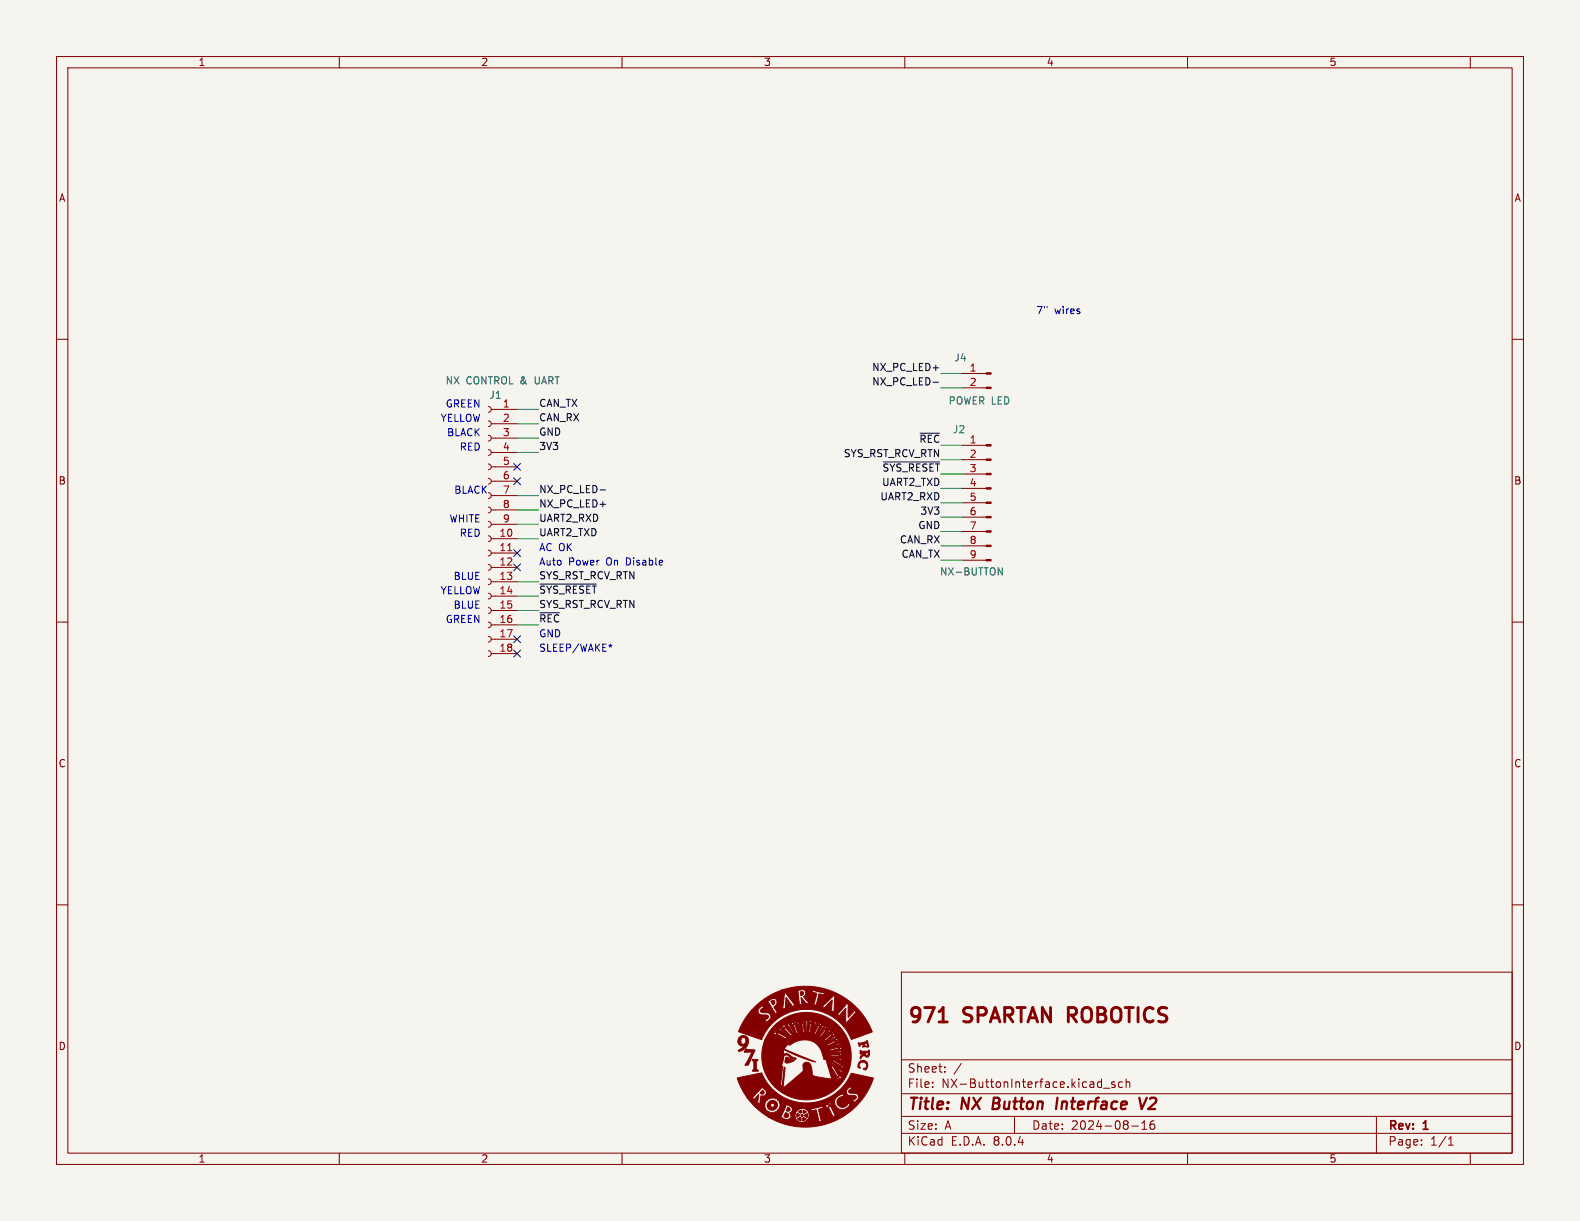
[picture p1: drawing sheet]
<svg xmlns="http://www.w3.org/2000/svg" width="279mm" height="216mm" viewBox="0 0 279 216" stroke-linecap="round" stroke-linejoin="round" font-family="sans-serif">
<path d="M0 0h279.4v215.9h-279.4z" fill="#f5f4ef" stroke="#f5f4ef" stroke-width=".18"/>
<g fill="none" stroke="#840000" stroke-width=".18">
<path d="M10 10h259.4v195.9h-259.4zM12 12h255.4v191.9h-255.4zM60 10v2M110 10v2M160 10v2M210 10v2M260 10v2M10 60h2M267.4 60h2M86.4 79.5l.3 .2 .2 .3-.2 .4-.3 .1M86.4 77l.3 .1 .2 .4-.2 .3-.3 .2M86.4 74.4l.3 .2 .2 .3-.2 .4-.3 .1"/>
<path d="M86.4 71.9l.3 .1 .2 .4-.2 .3-.3 .2M86.9 77.5h4.5M86.9 74.9h4.5M86.9 72.4h4.5M170.2 68.6h4.2M170.2 66h4.2M170.2 78.7h4.2M86.4 99.8l.3 .2 .2 .3-.2 .4-.3 .1M86.4 97.3l.3 .1 .2 .4-.2 .3-.3 .2M86.4 94.7l.3 .2 .2 .4-.2 .3-.3 .2M86.4 92.2l.3 .2 .2 .3-.2 .4-.3 .1M86.4 89.7l.3 .1 .2 .4-.2 .3-.3 .2"/>
<path d="M86.4 87.1l.3 .2 .2 .3-.2 .4-.3 .1M86.4 84.6l.3 .1 .2 .4-.2 .3-.3 .2M86.4 82l.3 .2 .2 .4-.2 .3-.3 .2M86.9 97.8h4.5M86.9 95.3h4.5M86.9 92.7h4.5M86.9 90.2h4.5M86.9 87.6h4.5M86.9 85.1h4.5M86.9 82.6h4.5M86.9 80h4.5M170.2 99.1h4.2"/>
<path d="M170.2 96.5h4.2M170.2 94h4.2M170.2 91.4h4.2M170.2 88.9h4.2M170.2 86.4h4.2M170.2 83.8h4.2M170.2 81.3h4.2M10 110h2M86.4 115.1l.3 .1 .2 .4-.2 .3-.3 .2M86.4 112.5l.3 .2 .2 .3-.2 .4-.3 .1M86.4 110l.3 .1 .2 .4-.2 .3-.3 .2M86.4 107.4l.3 .2 .2 .4-.2 .3-.3 .2"/>
<path d="M86.4 104.9l.3 .2 .2 .3-.2 .4-.3 .1M86.4 102.4l.3 .1 .2 .4-.2 .3-.3 .2M86.9 115.6h4.5M86.9 113h4.5M86.9 110.5h4.5M86.9 108h4.5M86.9 105.4h4.5M86.9 102.9h4.5M86.9 100.3h4.5M267.4 110h2M10 160h2M267.4 160h2"/>
<path d="M159.4 171.9h108v32h-108zM159.4 197.4h108M159.4 193.4h108M159.4 187.4h108M164.9 192.1v.2M164.9 191.4v.1M167.1 189.4v.2M167.1 188.7v.1M170 188l-1.3 1.9M179.4 197.4v3M194.6 191.3l.2 .1M194.8 190.8v1.5"/>
<path d="M194.8 192.2l-.2 .1M195.1 192.4h1.2M197.1 191.4l-.3-.1-.2 .2v.2l.5 .2v.3h-.5M198.5 191.4l-.4-.1-.3 .3v.4l.1 .2h.6M199.1 191.4l.3-.1 .3 .1 .1 .9M199.1 190.8v1.5M200.1 199.1h1.2M201.9 199.7h.9M201.9 198.6l.5-.4v1.5M204.1 198.2a.59 .59 0 0 0-.7 .6v.6l.1 .2 .4 .1 .2-.2 .1-.5-.1-.2h-.5l-.2 .2M243.4 197.4v6.5M60 203.9v2"/>
<path d="M110 203.9v2M159.4 200.4h108M160 203.9v2M210 203.9v2M251.4 202.3v.2M251.4 201.6v.1M256.1 202.5h.9M256.1 201.4l.5-.4v1.5M260 203.9v2"/>
</g>
<path d="M175.8 194.1l-.3 2h.8M187 194.1l-.3 2M201.5 194.1l.4 2 .9-2M203.7 194.1l-.3 .2M204.3 195l-1.3 1.1h1.3" fill="none" stroke="#840000" stroke-width=".4"/>
<path d="M166.1 180.7h1.4" fill="none" stroke="#840000" stroke-width=".51"/>
<g fill="#840000" stroke="#840000" stroke-width=".18">
<path d="M130.4 190.6l4.3-.9a8.5 8.5 0 0 0 10 5.1h2.9l.1 .6 .5 .6-.1 .1h.3a1.43 1.43 0 0 0 1.9-.8l-.2-.3-.4 .5a.99 .99 0 0 1-1.6-.3 .99 .99 0 0 1 1-1.4l.1 .2 .2-.1-.2-.2a.32 .32 0 0 0-.2-.3 .32 .32 0 0 0-.4 .2l-.8 .6-.2 .6h-2.9a8.4 8.4 0 0 0 3.4-1.8l1.5 .1a.66 .66 0 0 0 .6 .6h.6a.42 .42 0 0 1 .6 .2 .42 .42 0 0 1-.4 .6l-.1-.1a.22 .22 0 0 0-.1 .2 .22 .22 0 0 0 .2 .2 .17 .17 0 0 0 .2 .2 .17 .17 0 0 0 .1-.2v-.1a.76 .76 0 0 0 .4-1.1l-.4-.3h-1a.35 .35 0 0 1-.2-.5 .35 .35 0 0 1 .5-.1l.1-.2-.4-.4-.5 .5-.2 .4h-1.5l.2-.1a13.7 13.7 0 0 0 2.3-3.1l3.8 .8a3.3 3.3 0 0 1-.7 1.8 12.7 12.7 0 0 1-17.9 5.1h2.1l.4 .2a1.45 1.45 0 0 0 1.2 .2l.4-.4v-.3h.6l.1 .1-.1 .1 .1 .1-.1 .1 .2 .1-.1 .1h.1l-.1 .1 .2 .1-.1 .1h.2v.1h.1l.1 .2 .1-.1 .2 .2 .1-.1 .1 .2 .1-.1 .3 .1 .1-.1h.1v-.1l.2 .1v-.2l.1 .1v-.2l.2 .1v-.2h.2l-.1-.1h.2l-.1-.2h.2l-.1-.1 .1-.1v-.3l.1-.1-.1-.1 .1-.1-.2-.2 .1-.1-.1-.1v-.1h-.2l.1-.2h-.2l.1-.1h-.2v-.1h-.1l-.1-.1-.1 .1-.1-.2h1.2l.2 .7 .1-.2 .6-.2 .4 1.6a.22 .22 0 0 1 .1 .3 .22 .22 0 0 1-.2 .1l.2 .2 .6-.2 .1-.2a.4 .4 0 0 1-.5-.5l-.1-.7a.41 .41 0 0 1-.1-.6 .41 .41 0 0 1 .6-.1v.1a.34 .34 0 0 0 .2-.3 .34 .34 0 0 0-.1-.3h.5l.1 .1a.86 .86 0 0 1 .8 .9l.2 .5a.28 .28 0 0 0 .2 .4 .28 .28 0 0 0 .4-.2l-.3-.6a1.42 1.42 0 0 1-.3-1.5l-.1-.1a.21 .21 0 0 0-.3-.2 .21 .21 0 0 0-.1 .3l-.3 .2v-.4l-.3 .6h-.5l-.1-.1-.1 .1-1.6 .4h-2.3v.1l-.1-.1-.1 .2-.1-.1v.2h-.2l.1 .1-.3 .1 .1 .1-.1-.1v.2l-.1 .1 .1 .1h-.2l.1 .2-.1 .1h-.6l-.2-.4a.68 .68 0 0 0 .4-.8 .68 .68 0 0 0-.7-.5l-.5-.2 .1 .3-.2 .5-.6 1.3-.2-.1-.1 .2h-2.1l-2.2-1.8 1.7 .1 .1 .3-.2 .2 .3-.1 .1 .2v.3l.2-.1 .4 .1v.2l.4-.2 .2 .2 .1-.2 .2-.1 .3 .1a.36 .36 0 0 1 .4-.5v-.2l.3-.3a.28 .28 0 0 1-.2-.2 .28 .28 0 0 1 .2-.3 .28 .28 0 0 1-.3-.2 .28 .28 0 0 1 .2-.3 .31 .31 0 0 1-.4-.1 .31 .31 0 0 1-.1-.4 .28 .28 0 0 1-.4 .1 .28 .28 0 0 1-.1-.3 .34 .34 0 0 1-.4 .2 .34 .34 0 0 1-.3-.2 .3 .3 0 0 1-.2 .3 .3 .3 0 0 1-.3-.1v.2l-.2 .2h-.3a.31 .31 0 0 1 .1 .4 .31 .31 0 0 1-.4 .1 .3 .3 0 0 1 .3 .3 .3 .3 0 0 1-.3 .3h-1.4l-1.6-1.8h.9l.6 .6a.94 .94 0 0 1 .6-.9l.1-.1-.2 1.2a.59 .59 0 0 0 .5 .6 .84 .84 0 0 1 0-1v-.3a.32 .32 0 0 1 .5-.2h.1a.69 .69 0 0 0 .5-.7 .69 .69 0 0 0-.6-.6l-.4-.3v.2l-1.4 1.6-.2-.1h-1l-1.1-1.8z"/>
<path d="M136.9 181.4l.4-.3h1.8l1.3 1.8 .2-.1 3.6 .1 .7-1.4a.45 .45 0 0 0 .4-.3 .45 .45 0 0 0-.1-.5l-.1 .3h-.2v-.3l-.3 .3v.5l-.6 1.3h-3.4l-1-1.5-.1-.5h.4l.1 .3a3.2 3.2 0 0 1 .9 1.7l.2-.1 2.6 .1 .8-2.2-.1-.1-.1 .2-.1-.2-.1 .1v.3l-.6 1.8h-2.4l-.5-1.3 .1-.6-.3-.3h.4l.2 .4 .5 1.8 .2-.1-.4-1.9h.3l.2 .4 .2 1.5 1.2 .1 .1-.5a2.35 2.35 0 0 1 .4-1.5l-.1-.4-.1 .3-.2-.1 .1-.3a.62 .62 0 0 0-.2 .9l-.2 1.5h-.8l-.2-1.6 .2-.5h.2l.1 .3v1.6a.13 .13 0 0 0 0 .2 .13 .13 0 0 0 .2-.1v-1.7l.2-.4-.1-.1a.17 .17 0 0 1-.2 .2 .17 .17 0 0 1-.1-.3l-.1 .3h-.2l-.3-.4 .1 .3-.2 .1-.2-.2v.4h-.3v-.3l-.2-.1v.3l-.2-.2-.5 .1-.1 .3h-.1l-.1-.3-.2 .3h-.5a.18 .18 0 0 1 0 .3 .18 .18 0 0 1-.2 0 .18 .18 0 0 1-.1-.2v.2h-1.8a7.8 7.8 0 0 1 10.2-.5 7.8 7.8 0 0 1 1.9 10.1 8 8 0 0 1-12.4 1.4l1 .1 .3-.3 .4-3.2 .1 .1-.3 3.6 3.3-2.8 .3-.4a1.04 1.04 0 0 1 .2-1.3 .9 .9 0 0 1 1.2 1l.1 .6a.61 .61 0 0 0 .7 .9l2.8 .4-.7-2.3h.5l.4 .7a2.12 2.12 0 0 1 .7 1.6l.4 .3v-.4h.2l.1 .3a.55 .55 0 0 0 .1-.6 .55 .55 0 0 0-.6-.3l-1-1.7-.8 .1-.1-.5h.6l.4 .2 1.2 1.2 .2 .4h.3a.17 .17 0 0 1-.2-.1 .17 .17 0 0 1 .1-.2 .17 .17 0 0 1 .2 .1l-1.6-1.4-.2-.4h-.3a.16 .16 0 0 1 .2 .2 .16 .16 0 0 1-.3 0h-.6l-.2-.5h.9l.6 .4a2.37 2.37 0 0 1 1.3 .9l.4-.1-.2-.1v-.2h.3l-.3-.3h-.5l-1.5-.8-.1 .2h-.9v-.2h-.4l-.1-.2a3.4 3.4 0 0 0-3.1-3.2 4.1 4.1 0 0 0-2.8 .9l-.4-.2-.7 .9 5.6 2.3-3.2-1.1-2.4-1.2v1a1.03 1.03 0 0 1 1.5 .4l.7 .2v.2l-.6-.1-1.1-.7-.5 .2-.1 .7-.3 1.1 .2 .1-.4 3.5h-1a7.6 7.6 0 0 1-2-7.6l4.6 .1a6 6 0 0 1 3-1 3.7 3.7 0 0 1 3.3 3.5l-.1-.6h.4l.1 .4 .1-.1a.3 .3 0 0 0 0-.3 .3 .3 0 0 0-.3-.1 .45 .45 0 0 1-.5-.6l.4-.1 .1 .3h.1a.36 .36 0 0 0-.1-.4 .36 .36 0 0 0-.5 .1l-.2-.3a.24 .24 0 0 1-.1-.4 .24 .24 0 0 1 .4 .1l.1 .1h.1l-.2-.5-.6 .2-.1-.1a.32 .32 0 0 1-.3-.3 .32 .32 0 0 1 .3-.3l.2 .2h.2l-.4-.4-.4 .4-.3-.3a.24 .24 0 0 1-.3-.2 .24 .24 0 0 1 .2-.3l.4 .2v-.1l-.6-.3a.35 .35 0 0 1-.1 .5 .35 .35 0 0 1-.5-.1 .3 .3 0 0 1-.3-.2 .3 .3 0 0 1 0-.3l.5 .1v-.1l-.7-.2v.5h-.9a.18 .18 0 0 1-.1-.3 .18 .18 0 0 1 .3-.1h.2l-.3-.1a.28 .28 0 0 0-.4 .1 .28 .28 0 0 0 .1 .4l-1 .2-.1-.3 .5-.2h-.3a.25 .25 0 0 0-.3 .2 .25 .25 0 0 0 .1 .3l-.5 .3a.28 .28 0 0 1-.2 .1 .28 .28 0 0 1-.3-.2l.4-.4-.5 .3 .2 .4-.3 .2h-4.5l.3-.6h3.8a.37 .37 0 0 0 .5 .4l-.3-.4 .5-.3a.23 .23 0 0 1 .4-.1 .23 .23 0 0 1 0 .3l-.2 .2 .5-.2-.2-.4 .7-.2a.23 .23 0 0 1 .3-.1 .23 .23 0 0 1 0 .4l-.4 .1 .4-.1a.3 .3 0 0 0 .3-.1 .3 .3 0 0 0-.1-.4h1.1v.4h-.5h.7v-.5l1 .3a.3 .3 0 0 1-.1 .3 .3 .3 0 0 1-.4 0h-.1l.6 .2 .2-.5 .7 .3a.24 .24 0 0 1 .1 .3 .24 .24 0 0 1-.2 .2l-.4-.1a.4 .4 0 0 0 .4 .2 .4 .4 0 0 0 .3-.3l.7 .6-.4 .2-.3-.1a.37 .37 0 0 0 .3 .3 .37 .37 0 0 0 .4-.2h.1l.4 .7-.4 .1-.2-.3h-.1l.1 .2a.41 .41 0 0 0 .7 0l.1 .6a.22 .22 0 0 1 0 .3 .22 .22 0 0 1-.3-.1l-.1-.3-.1 .1a.35 .35 0 0 0 .1 .4 .35 .35 0 0 0 .5-.1h.1l.1 .8h-.5v-.4v.5l.8-.1v.1l1.9 .5 .3-.1a.17 .17 0 0 1-.3-.1 .17 .17 0 0 1 .2-.2l-2.3-.2-.1-.5h.3v.2h1.3a.63 .63 0 0 0 .8 .1l-.2-.2 .1-.1h.2a.45 .45 0 0 0-.4-.2 .45 .45 0 0 0-.4 .2h-1.7l-.1-.4h.3a.43 .43 0 0 0 .7 .1l1.4-.1 .1-.1-.2-.1v-.1h.3a.74 .74 0 0 0-.9 .1l-1.7 .2-.1-.5h.3v.2l1.6-.3a.43 .43 0 0 0 .4 .1 .43 .43 0 0 0 .3-.4 .18 .18 0 0 1-.2 .1 .18 .18 0 0 1-.2-.1l.3-.2-.5-.1-.4 .3-1.3 .4h-.3l-.2-.4h.3l.1 .2 1.5-.6a.46 .46 0 0 0 .6-.3 .16 .16 0 0 1-.2 .2 .16 .16 0 0 1-.1-.2 .16 .16 0 0 1 .1-.2l-2 .9h-.3l-.3-.5h.3l.2 .2 1.2-.6h.6l.3-.3h-.4v-.1l.3-.2a.67 .67 0 0 0-.9 .4l-1.3 .6h-.3l-.2-.4h.3l.1 .2 1.4-.9 .4-.1 .1-.1-.3-.1 .1-.2h-.2l-.2 .3-1.4 .9h-.3l-.4-.4h.4l.1 .2 1.3-1a.45 .45 0 0 0 .4-.1 .45 .45 0 0 0 .1-.5l-.2 .3-.1-.1 .1-.3-.4 .2-.2 .4-1.1 .9h-.4l-.4-.3h.4a.23 .23 0 0 0 .3 0 .23 .23 0 0 0 .1-.2l1.3-1.1v-.3l-.2 .2v-.3l-.1 .1-.2 .4-1.2 1.2h-.4l-.5-.3h.5l.2 .1 .2-.3a2.11 2.11 0 0 1 1.1-1v-.4a.16 .16 0 0 1-.2 .1 .16 .16 0 0 1-.1-.2 .16 .16 0 0 1 .3-.1 .5 .5 0 0 0-.6 .6l-.9 1.2h-.5l-.7-.3 1 .1 .8-1.4 .3-.2v-.2a.16 .16 0 0 1-.3 0 .16 .16 0 0 1 .2-.2 .51 .51 0 0 0-.4 .6l-.8 1.3h-.8a5.8 5.8 0 0 0-4.6 .9h-3.8l.7-1.4h.7l.1 .3 .2 .1a1.47 1.47 0 0 1 1.3 .5l.6 .3 .4-.2-.4-.2a2.26 2.26 0 0 1-1.4-1l-.6-.1 .1 .1a.15 .15 0 0 1 0 .3 .14 .14 0 0 1-.2-.1l-.1-.1-.7 .1 .4-.6h1.1l1.9 1.5 .2-.1-1.7-1.6h-.3l.2 .2v.1l-1.4-.1 .4-.4h1.3l.2 .4 .5 .2 1.1 1.1 .3-.2-1.2-1.2a.59 .59 0 0 0-.8-.6 .22 .22 0 0 1 .3 .1 .22 .22 0 0 1-.1 .3l-.3-.2z"/>
<path d="M133 187.3h.1a.79 .79 0 0 1 .9 .2 .61 .61 0 0 0-.3 .8v.2a.51 .51 0 0 0 .4 .8l-.1 .1h-.7a.19 .19 0 0 1-.2-.1 .19 .19 0 0 1 .2-.2v-.9a.45 .45 0 0 0-.3-.7z"/>
<path d="M152.1 187.7a.87 .87 0 0 1 1.3 .2 .87 .87 0 0 1-.5 1.3l-.2-.2a.62 .62 0 0 0 .6-.8 .62 .62 0 0 0-.9-.4 .61 .61 0 0 0-.3 1.1 .42 .42 0 0 1-.4-.3 .42 .42 0 0 1 .1-.5z"/>
<path d="M131.9 185.5l1.2 .1a.25 .25 0 0 1 .4 .1 .25 .25 0 0 1-.1 .3l-.8 1.7a.65 .65 0 0 1-.8 .7l1.2-2.4-1 .1a.25 .25 0 0 1-.4-.1 .25 .25 0 0 1 .2-.4z"/>
<path d="M152.1 185.8l.2 .1h.8l.6-.2a1.11 1.11 0 0 1-.3 1.2h-.3a.35 .35 0 0 0-.3-.3 .35 .35 0 0 0-.3 .2l-.3 .4a.74 .74 0 0 1 .6-1h-.4l-.2 .2-.1-.2h.9a.32 .32 0 0 0 .2 .4 .32 .32 0 0 0 .3-.4h-1.4z"/>
<path d="M130.7 183.4a1 1 0 0 1 1.4 0 1 1 0 0 1 .1 1.3 1.63 1.63 0 0 1-1.6 1.2v-.2l1-.7a.91 .91 0 0 1-1.1-.7v-.1h.5a.46 .46 0 0 0 .6 .4 .46 .46 0 0 0 .3-.6 .45 .45 0 0 0-.5-.5 .45 .45 0 0 0-.4 .6v.1h-.5z"/>
<path d="M151.8 184.4h.5a1.29 1.29 0 0 0 1.1-.4l.2 .8a.22 .22 0 0 1 0 .3 .22 .22 0 0 1-.3 .1v-.3a.3 .3 0 0 0 0-.4 .3 .3 0 0 0-.4 .1v.3l.2 .1-.5 .1h-.1a.21 .21 0 0 0 .1-.4 .2 .2 0 0 0-.3 0l-.2 .1v.2h-.1z"/>
<path d="M133.4 178.1l.9-.8h1.2a.81 .81 0 0 1 .8 .7l.4 .6a.52 .52 0 0 1 .1 .7l.9-.4-.1-.1-.2 .1-.4-.6h1.3v.1l.8-.2-.2-.1v-.8h.2a.14 .14 0 0 0 .2 .1 .14 .14 0 0 0 0-.2 .14 .14 0 0 0-.2 0l-.2 .1 .1-.9 .7 .9a.43 .43 0 0 1 .2 .7h5.4l.8 .2a.52 .52 0 0 1 .3-.7l.3 .1a.14 .14 0 0 0 .1 .1 .14 .14 0 0 0 .1-.1l-.1-.2-.4 .1 .8-.7-.1 1.7-.3 .1 .8 .4 .1-.1a.91 .91 0 0 1-.2-1l.1-1.7a.38 .38 0 0 0-.6 .3l-1.7 1.5h-5.4l.6-.2h4h-4l.2-.1v-.1h-.3l-1.3-1.8a.22 .22 0 0 0-.3-.3 .22 .22 0 0 0-.1 .4l-.3 2.3-1.4 .1a.22 .22 0 0 1-.1-.3 .22 .22 0 0 1 .2-.2l.3-.3v-.4a.65 .65 0 0 0-.5-.6 .65 .65 0 0 0-.7 .3l-.7 .5h-1.2l.4-.3a12.7 12.7 0 0 1 3.5-1.9h2.7l.1 .2a.46 .46 0 0 1 .2 .6l.1 1.2a.28 .28 0 0 1-.2 .4v.1l.9-.1-.1-.1h-.1l-.2-1 1 1.1 .6-.1-.3-.2-.6-.7a.27 .27 0 0 1-.2-.2 .27 .27 0 0 1 .3-.3l.1-.5 1.6 .1a.24 .24 0 0 1 .3 0 .24 .24 0 0 1 0 .3l-.3 1.2a.24 .24 0 0 1-.1 .3 .24 .24 0 0 1-.3 0 .79 .79 0 0 0 .9 .2 .31 .31 0 0 1-.2-.2 .31 .31 0 0 1 .1-.4l.3-1.1h.1h-.1v-.2l.7 .2-.1 .1 .2 .1 .2-.7-.2 .1-.8-.1-1-.4-.2 .5h-1.1a.7 .7 0 0 0-1.1-.4h-3.2l.4-.1a12.7 12.7 0 0 1 15.6 7.5l-3.7 1.3a8.4 8.4 0 0 0-4.5-4.6h1.9l.7 .5-.1-.2 1.1-1.2-.1 2.5h.2l1.2-1.3a.52 .52 0 0 1 .7-.3l-.6-.7a.17 .17 0 0 0-.2 .2 .17 .17 0 0 0 .2 .1l-1 1.1 .1-2.2-.6-.4h-.1l.2 .2-.1 .4-1.3 1.3-.2-.1-.1 .1a6 6 0 0 1-3.1-.4l-2.1-.3a8.7 8.7 0 0 0-8.1 5.3l-4-1.4a12.2 12.2 0 0 1 2.2-3.6h1.2l.4 .6 .8 .1a.42 .42 0 0 1 .7 .3 .42 .42 0 0 1-.7 .4l.3 .4a.18 .18 0 0 0 .2 .1 .18 .18 0 0 0 .1-.2 .86 .86 0 0 0 .5-1l-.1-.2a1.8 1.8 0 0 0-1.5-.3 .4 .4 0 0 1-.1-.5 .4 .4 0 0 1 .5-.2l-.2-.3a.17 .17 0 0 0-.2-.2 .17 .17 0 0 0-.1 .2l-.5 .4-.1 .4h-1.2z"/>
<path d="M141 197.8l.5-.3 .2 .1v.5a.37 .37 0 0 1-.6-.2z"/>
<path d="M142 197.7l.1-.1 .5 .3a.48 .48 0 0 1-.7 .2z"/>
<path d="M142.3 197.1l.5-.2-.1 .7-.4-.3z"/>
<path d="M141 196.8a.34 .34 0 0 1 .4 .4 .34 .34 0 0 1-.5 .3z"/>
<path d="M142 196.3l.6 .3-.2 .1a.25 .25 0 0 1-.3 .1 .25 .25 0 0 1-.1-.3z"/>
<path d="M141.2 196.6l.5-.3v.5h-.1z"/>
<path d="M138.9 196.7l.5 .3a.4 .4 0 0 1-.1 .6 .4 .4 0 0 1-.6-.1l-.1-.1z"/>
<path d="M139.3 195.8a.37 .37 0 0 1 .4 .5 .37 .37 0 0 1-.6 .1z"/>
<path d="M146.6 195.5l.3-.1v.2l-.3 .1 .2-.1v-.2l-.2 .3z"/>
<path d="M135.9 194.9a.9 .9 0 0 1 1.3-.1 .9 .9 0 0 1 .1 1.2 .9 .9 0 0 1-1.2 .2l-.3-.3-.1-.4h.5l.4 .3 .3-.1v-.4a.37 .37 0 0 0-.4-.2 .37 .37 0 0 0-.3 .4h-.5z"/>
<path d="M134.8 192.8l.3 .3v.2a.41 .41 0 0 1-.7 0z"/>
<path d="M139 187h.3l1.2 .5a2.24 2.24 0 0 1-1.5 .4h-.1a.74 .74 0 0 1 0-.9z"/>
<path d="M148.1 190.4h.1v.2v-.2l.1 .2v-.2h-.2a.15 .15 0 0 1 .2 0 .15 .15 0 0 1-.1 .2 .15 .15 0 0 1-.1-.2l.1 .2z"/>
<path d="M148.7 188.2h.2v.2h-.2l.2-.1z"/>
<path d="M148.4 186.6h.2v.1h-.2h.2l-.2-.1 .2 .1z"/>
<path d="M148.3 185.2l.1-.1 .1 .2-.2 .1 .2-.2-.2 .1 .1-.1-.2 .1 .2-.2-.2 .2z"/>
<path d="M147.8 184h.2v.2h-.2l.2-.1h-.2h.2z"/>
<path d="M147 182.8h.2l-.1 .2h-.1l.2-.2-.2 .1 .1-.1-.1 .1z"/>
<path d="M137.3 182.5l.2 .2-.2-.2a.16 .16 0 0 1 .3 .1 .15 .15 0 0 1-.2 .2 .15 .15 0 0 1-.1-.2l.2 .1z"/>
<path d="M145.9 182l.2-.1 .1 .2h-.2l.1-.1-.2 .1 .2-.1-.2 .1 .2-.2z"/>
<path d="M138.5 181.6a.14 .14 0 0 1 .2 .1 .14 .14 0 0 1 0 .2 .14 .14 0 0 1-.2-.1l.2 .1-.2-.1h.2l-.2-.1 .2 .1z"/>
<path d="M144.7 181.1h.2v.2h-.2l.2-.1-.1-.1-.1 .2z"/>
<path d="M140.4 181h.1v.2h-.1l.1-.1-.1-.1-.1 .2z"/>
<path d="M143.4 180.8h.1v.2h-.1l.1-.2-.1 .2 .1-.2-.2 .1z"/>
<path d="M141.7 180.7l.2 .2-.2-.2 .2 .2-.1-.2h.1l.1 .2h-.2z"/>
<path d="M136.3 177.1a.37 .37 0 0 1 .7 0 .37 .37 0 0 1-.4 .5z"/>
<path d="M141.5 175.4a.36 .36 0 0 1 .6 .1 .36 .36 0 0 1-.3 .5h-.2z"/>
<path d="M174.4 68.5h.9v.2h-.9z"/>
<path d="M174.4 65.9h.9v.3h-.9z"/>
<path d="M174.4 98.9h.9v.3h-.9z"/>
<path d="M174.4 96.4h.9v.2h-.9z"/>
<path d="M174.4 93.9h.9v.2h-.9z"/>
<path d="M174.4 91.3h.9v.3h-.9z"/>
<path d="M174.4 88.8h.9v.2h-.9z"/>
<path d="M174.4 86.2h.9v.3h-.9z"/>
<path d="M174.4 83.7h.9v.2h-.9z"/>
<path d="M174.4 81.2h.9v.2h-.9z"/>
<path d="M174.4 78.6h.9v.3h-.9z"/>
<circle cx="141.8" cy="197.2" r=".2"/>
<circle cx="147.1" cy="188.5" r=".1"/>
<circle cx="147.1" cy="187.5" r=".08"/>
</g>
<path d="M89.8 97.4h.7" fill="none" stroke="#a90000" stroke-width=".18"/>
<path d="M176.5 100.4l.7 1.3v-1.3" fill="none" stroke="#006464" stroke-width=".18"/>
<path d="M162.7 76.6h3.4M165 67.6h1M106.1 86.6h1M156.2 81.7h9.9M95.5 108.4h3.4M95.5 103.3h9.9" fill="none" stroke="#0f0f0f" stroke-width=".18"/>
<path d="M107.6 114.1l.3 .1M107.9 113.9v.3M107.9 114.2l-.2 .2M107.9 114.2l.2 .2M108.2 114.1l-.3 .1" fill="none" stroke="#0000c2" stroke-width=".18"/>
<g fill="none" stroke="#009600" stroke-width=".18">
<path d="M91.4 74.9h3.8M91.4 72.4h3.8M91.4 77.5h3.8M166.4 78.7h3.8M166.4 68.6h3.8M166.4 66h3.8M91.4 80h3.8M91.4 87.6h3.8M91.4 90.2h3.8M91.4 92.7h3.8M91.4 95.3h3.8M166.4 88.9h3.8"/>
<path d="M166.4 81.3h3.8M166.4 86.4h3.8M166.4 96.5h3.8M166.4 99.1h3.8M166.4 83.8h3.8M166.4 91.4h3.8M166.4 94h3.8M91.4 110.5h3.8M91.4 108h3.8M91.4 105.4h3.8M91.4 102.9h3.8"/>
</g>
<path d="M90.8 99.7l1.2 1.2M90.8 97.2l1.2 1.2M90.8 84.5l1.2 1.2M90.8 81.9l1.2 1.3M92 99.7l-1.2 1.2M92 97.2l-1.2 1.2M92 84.5l-1.2 1.2M92 81.9l-1.2 1.3M90.8 115l1.2 1.2M90.8 112.4l1.2 1.2M92 115l-1.2 1.2M92 112.4l-1.2 1.2" fill="none" stroke="#000084" stroke-width=".18"/>
<g font-size="3.5" fill="#840000">
<text x="160.4" y="181.6">971</text>
<text x="170.6" y="181.6">SPARTAN ROBOTICS</text>
</g>
<g font-size="2.8" fill="#840000">
<text x="160.4" y="196.8">Title:</text>
<text x="170.1" y="196.8">NX</text>
<text x="176.4" y="196.8">Button</text>
<text x="188.4" y="196.8">Interface</text>
<text x="204" y="196.8">V2</text>
</g>
<g font-size="2.1" fill="#840000">
<text x="160.4" y="189.9">Sheet:</text>
<text x="160.4" y="192.6">File:</text>
<text x="166.5" y="192.6">NX-ButtonInterface.kicad_sch</text>
<text x="160.4" y="202.8">KiCad</text>
<text x="160.4" y="200">Size:</text>
<text x="167.1" y="200">A</text>
<text x="168.1" y="202.8">E.D.A.</text>
<text x="175.7" y="202.8">8.0.4</text>
<text x="182.4" y="200">Date:</text>
<text x="189.4" y="200">2024-08-16</text>
<text x="245.4" y="200.2">Rev:</text>
<text x="245.4" y="202.8">Page:</text>
<text x="251.8" y="200.2">1</text>
<text x="252.9" y="202.8">1/1</text>
</g>
<g font-size="1.8" fill="#840000">
<text x="35" y="11.9">1</text>
<text x="85" y="11.9">2</text>
<text x="135" y="11.9">3</text>
<text x="185" y="11.9">4</text>
<text x="235" y="11.9">5</text>
<text x="10.3" y="35.9">A</text>
<text x="267.7" y="35.9">A</text>
<text x="10.3" y="85.9">B</text>
<text x="267.7" y="85.9">B</text>
<text x="10.3" y="135.9">C</text>
<text x="267.7" y="135.9">C</text>
<text x="10.3" y="185.9">D</text>
<text x="267.7" y="185.9">D</text>
<text x="35" y="205.8">1</text>
<text x="85" y="205.8">2</text>
<text x="135" y="205.8">3</text>
<text x="185" y="205.8">4</text>
<text x="235" y="205.8">5</text>
</g>
<g font-size="1.8" fill="#0000c2">
<text x="183.1" y="55.6">7&quot;</text>
<text x="186.5" y="55.6">wires</text>
<text x="77.8" y="74.7">YELLOW</text>
<text x="78.7" y="72.1">GREEN</text>
<text x="79" y="77.2">BLACK</text>
<text x="81.2" y="79.8">RED</text>
<text x="80.2" y="87.4">BLACK</text>
<text x="79.4" y="92.5">WHITE</text>
<text x="81.2" y="95">RED</text>
<text x="95.2" y="100.1">Auto</text>
<text x="95.2" y="97.5">AC OK</text>
<text x="100.5" y="100.1">Power</text>
<text x="107.3" y="100.1">On</text>
<text x="111" y="100.1">Disable</text>
<text x="77.8" y="105.2">YELLOW</text>
<text x="80.1" y="107.7">BLUE</text>
<text x="80.1" y="102.6">BLUE</text>
<text x="78.7" y="110.2">GREEN</text>
<text x="95.2" y="112.8">GND</text>
<text x="95.2" y="115.3">SLEEP/WAKE*</text>
</g>
<g font-size="1.8" fill="#0f0f0f">
<text x="154.1" y="65.7">NX_PC_LED+</text>
<text x="154.1" y="68.2">NX_PC_LED-</text>
<text x="95.2" y="77.1">GND</text>
<text x="95.2" y="74.6">CAN_RX</text>
<text x="95.2" y="72">CAN_TX</text>
<text x="95.2" y="79.7">3V3</text>
<text x="149.1" y="80.9">SYS_RST_RCV_RTN</text>
<text x="155.9" y="83.5">~{SYS_RESET}</text>
<text x="162.5" y="78.4">~{REC}</text>
<text x="95.2" y="89.8">NX_PC_LED+</text>
<text x="95.2" y="87.3">NX_PC_LED-</text>
<text x="155.6" y="88.6">UART2_RXD</text>
<text x="155.9" y="86">UART2_TXD</text>
<text x="95.2" y="92.4">UART2_RXD</text>
<text x="95.2" y="94.9">UART2_TXD</text>
<text x="162.3" y="93.6">GND</text>
<text x="162.7" y="91.1">3V3</text>
<text x="159" y="96.2">CAN_RX</text>
<text x="159.3" y="98.7">CAN_TX</text>
<text x="95.2" y="107.6">SYS_RST_RCV_RTN</text>
<text x="95.2" y="102.5">SYS_RST_RCV_RTN</text>
<text x="95.2" y="105.1">~{SYS_RESET}</text>
<text x="95.2" y="110.1">~{REC}</text>
</g>
<g font-size="1.8" fill="#006464">
<text x="168.7" y="64.1">J4</text>
<text x="78.7" y="68.2">NX</text>
<text x="82.4" y="68.2">CONTROL &amp;</text>
<text x="86.4" y="70.7">J1</text>
<text x="94.9" y="68.2">UART</text>
<text x="167.6" y="71.7">POWER LED</text>
<text x="168.4" y="76.8">J2</text>
<text x="166.1" y="102">NX-BUTTON</text>
</g>
<g font-size="1.8" fill="#a90000">
<text x="171.4" y="65.8">1</text>
<text x="171.4" y="68.3">2</text>
<text x="88.8" y="72.1">1</text>
<text x="88.8" y="74.7">2</text>
<text x="88.8" y="77.2">3</text>
<text x="88.8" y="79.8">4</text>
<text x="88.8" y="82.3">5</text>
<text x="171.4" y="78.5">1</text>
<text x="171.4" y="81">2</text>
<text x="171.4" y="83.6">3</text>
<text x="88.8" y="84.8">6</text>
<text x="88.8" y="87.4">7</text>
<text x="88.8" y="89.9">8</text>
<text x="171.4" y="86.1">4</text>
<text x="171.4" y="88.6">5</text>
<text x="88.2" y="95">10</text>
<text x="88.8" y="92.5">9</text>
<text x="171.4" y="91.2">6</text>
<text x="171.4" y="93.7">7</text>
<text x="88.2" y="97.5">11</text>
<text x="88.2" y="100.1">12</text>
<text x="171.4" y="96.3">8</text>
<text x="171.4" y="98.8">9</text>
<text x="88.2" y="102.6">13</text>
<text x="88.2" y="105.2">14</text>
<text x="88.2" y="107.7">15</text>
<text x="88.2" y="110.2">16</text>
<text x="88.2" y="112.8">17</text>
<text x="88.2" y="115.3">18</text>
</g>
</svg>
